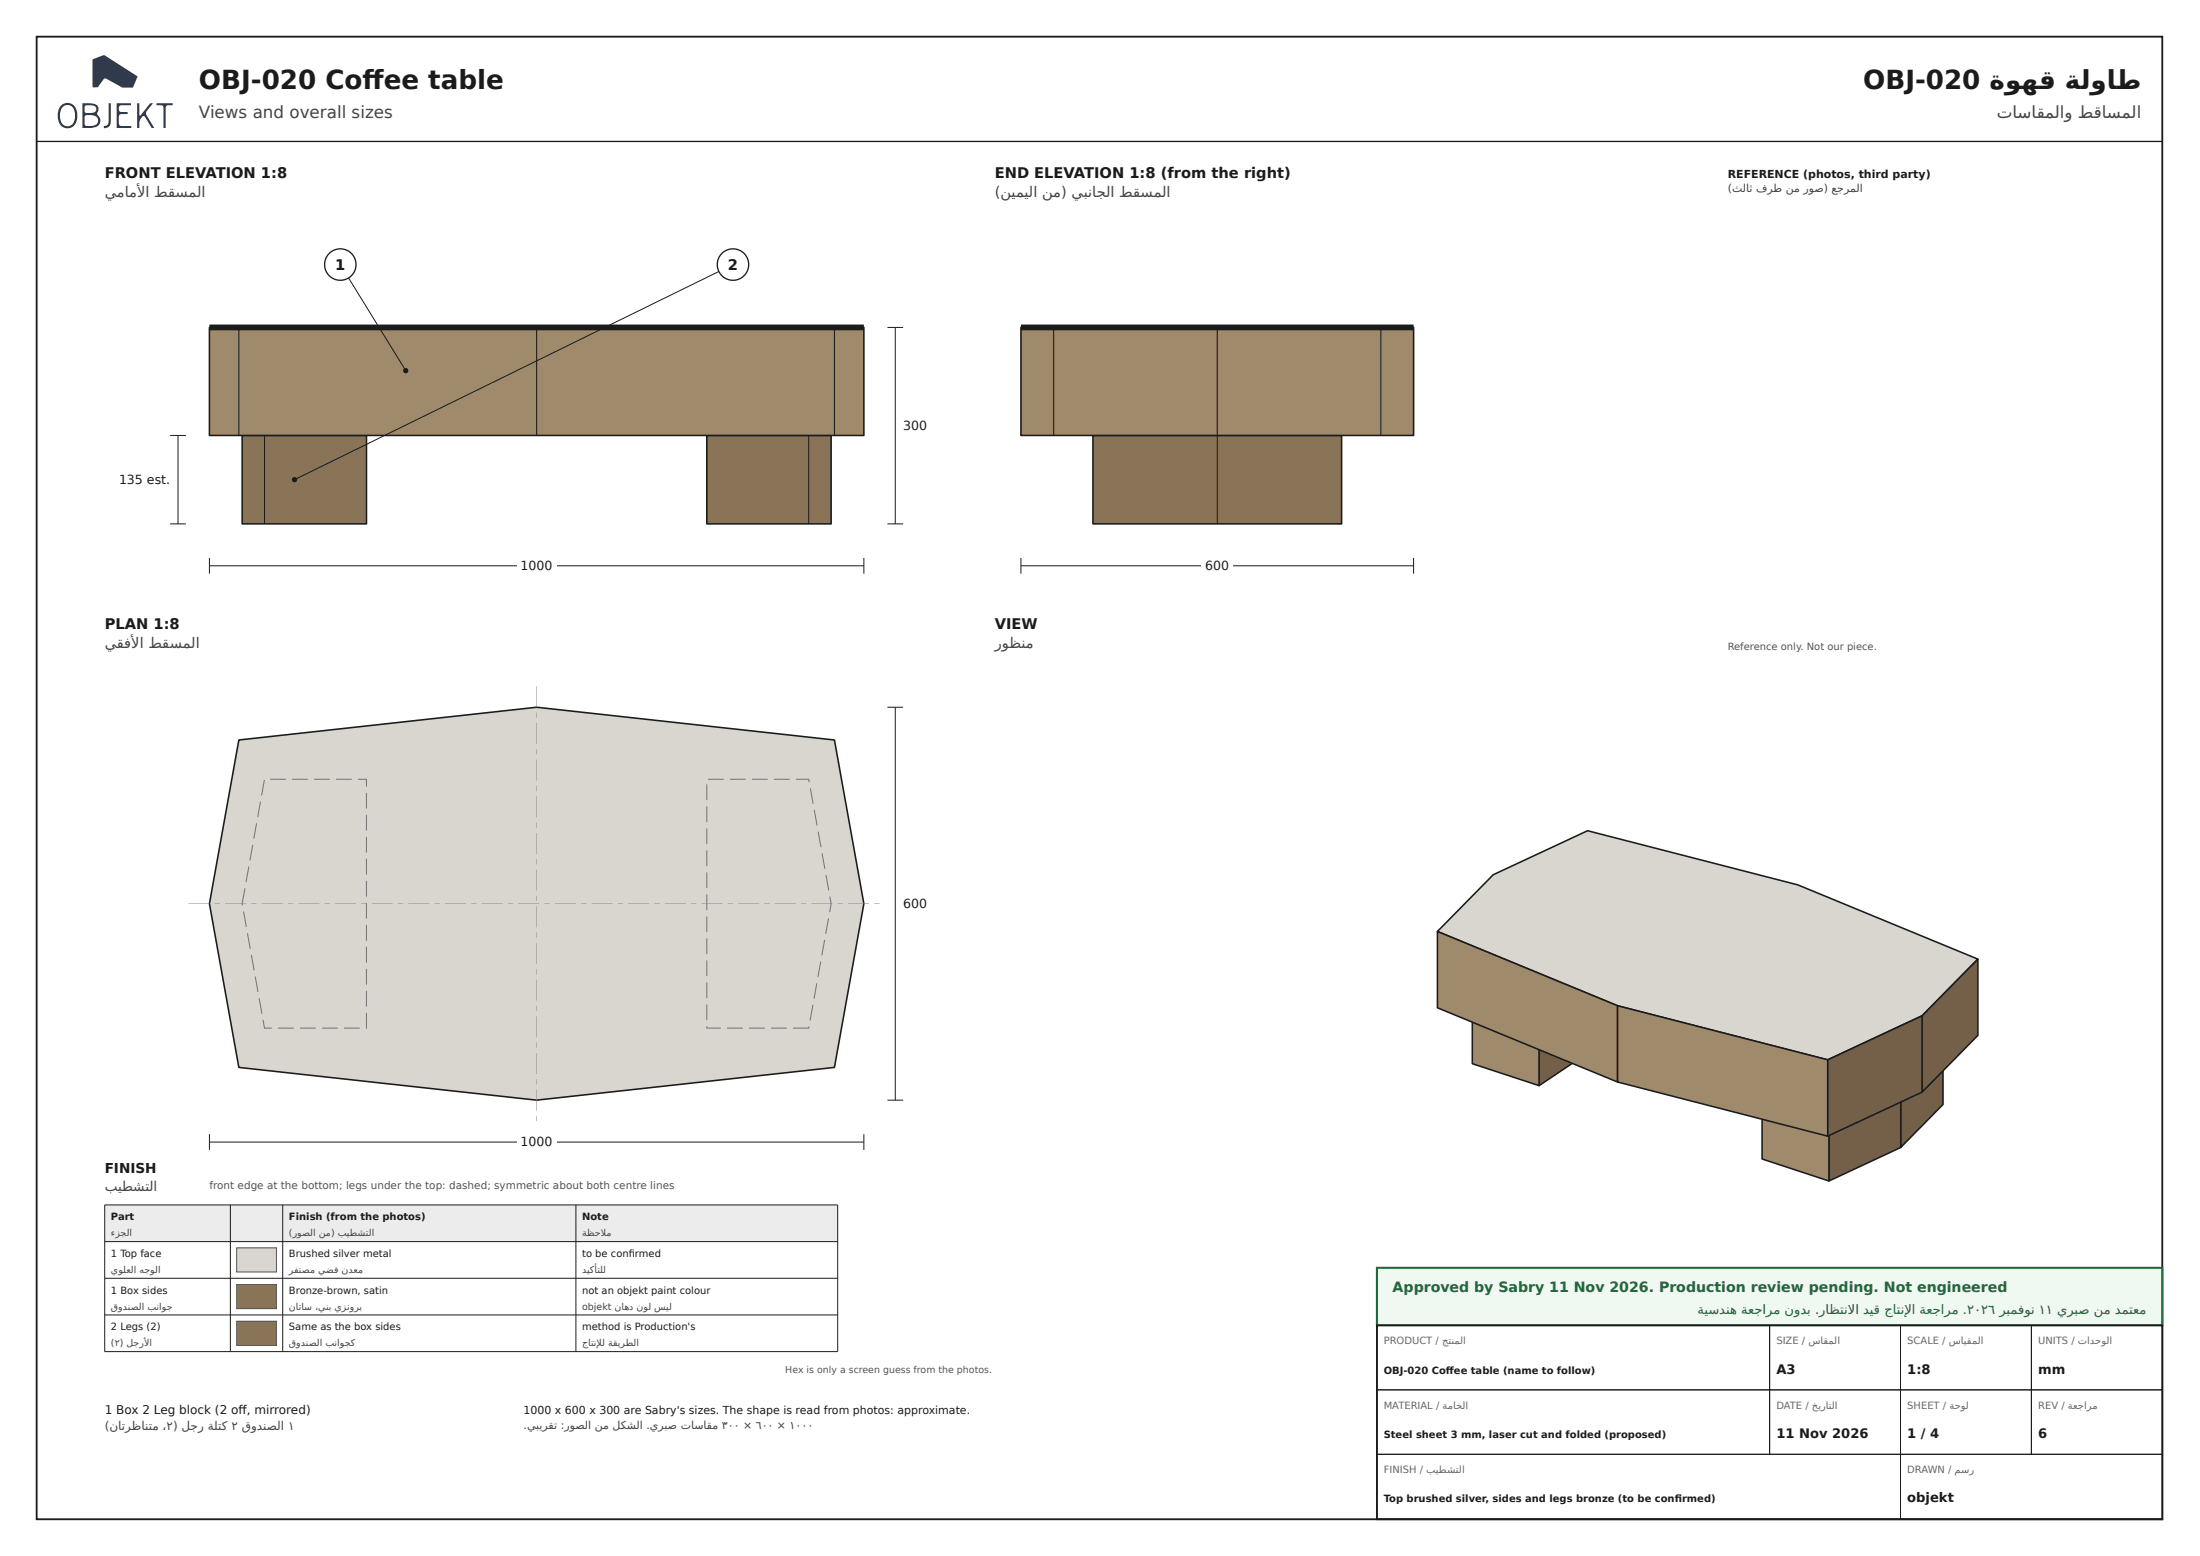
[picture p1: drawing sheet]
<svg xmlns="http://www.w3.org/2000/svg" width="420mm" height="297mm" viewBox="0 0 420 297" stroke-linecap="round" stroke-linejoin="round" font-family="sans-serif">
<path d="M7 7h406v283h-406z" fill="none" stroke="#1b1b1b" stroke-width=".35"/>
<path d="M17.7 11.4l2-.9 .3 .1 6.2 4-.8 2.1h-2l-3.2-1.7-.4 .1-1.1 1.5-.9 .1-.1-.2zM11.8 20.6a2.86 2.86 0 0 0 .3 3.3 1.39 1.39 0 0 0 2.2-1.2 2.12 2.12 0 0 0-1-2.6 1.31 1.31 0 0 0-1.5 .5zM11.5 20.3a1.8 1.8 0 0 1 2-.6 1.8 1.8 0 0 1 1.2 1.7 2.49 2.49 0 0 1-1.3 3 1.82 1.82 0 0 1-2.3-1.6 3.3 3.3 0 0 1 .4-2.5zM16.2 22.1v1.8a2.21 2.21 0 0 0 2.5-.5 1.01 1.01 0 0 0-1-1.4 1.76 1.76 0 0 0-1.5 .1zM16.2 20.2v1.2l.8 .2a1.08 1.08 0 0 0 1.4-.8 .74 .74 0 0 0-.9-.7h-.9zM15.7 19.7a4.2 4.2 0 0 1 2.8 .4 1.4 1.4 0 0 1 0 1.6l.1 .2a1.38 1.38 0 0 1 .5 1.6 1.38 1.38 0 0 1-1.4 .9h-2zM20.8 19.7h.4v3.4a1.16 1.16 0 0 1-1.4 1.4v-.4l.7-.2 .2-.3zM22.3 19.7h2.7v.4h-1.8a.67 .67 0 0 0-.5 .6 .67 .67 0 0 0 .5 .7h1.2v.4h-1.2l-.4 .2v1.8l.4 .3h1.9v.3h-2.8zM26.2 19.7h.4l.1 2.4 2-2.4h.5l-1.1 1.4-.2 .5 1.6 2.8h-.5l-1.3-2-.3-.3-.3 .2-.4 .7-.1 1.4h-.4zM29.9 19.7h3.1v.4h-.9l-.4 .2-.1 4.1h-.4v-4.1l-.5-.2h-.8z" fill-rule="evenodd" fill="#263a5a"/>
<path d="M7 27h406" fill="none" stroke="#1b1b1b" stroke-width=".25"/>
<path d="M46.2 83.1h23.8v16.9h-23.8z" fill="#8a7458"/>
<path d="M46.2 83.1h23.8v16.9h-23.8z" fill="none" stroke="#1b1b1b" stroke-width=".3"/>
<path d="M50.5 83.1v16.9" fill="none" stroke="#1b1b1b" stroke-width=".2"/>
<path d="M135 83.1h23.7v16.9h-23.7z" fill="#8a7458"/>
<path d="M135 83.1h23.7v16.9h-23.7z" fill="none" stroke="#1b1b1b" stroke-width=".3"/>
<path d="M154.5 83.1v16.9" fill="none" stroke="#1b1b1b" stroke-width=".2"/>
<path d="M40 62.5h125v20.6h-125z" fill="#a08a6c"/>
<path d="M40 62.5h125v20.6h-125z" fill="none" stroke="#1b1b1b" stroke-width=".3"/>
<path d="M45.6 62.5v20.6M102.5 62.5v20.6M159.4 62.5v20.6" fill="none" stroke="#1b1b1b" stroke-width=".2"/>
<path d="M40 62.5h125z" fill="none" stroke="#1b1b1b" stroke-width="1.1" stroke-linecap="butt"/>
<path d="M40 108h125M40 106.5v3M165 106.5v3" fill="none" stroke="#1b1b1b" stroke-width=".19"/>
<path d="M98.8 106.2h7.4v3.4h-7.4z" fill="#fff"/>
<path d="M65 50.5l12.5 20.3M169.5 62.5h3M171 62.5v37.5M32.5 100h3M32.5 83.1h3M34 83.1v16.9M169.5 100h3" fill="none" stroke="#1b1b1b" stroke-width=".19"/>
<circle cx="77.5" cy="70.7" r=".5" fill="#1b1b1b"/>
<circle cx="65" cy="50.5" r="3" fill="#fff"/>
<circle cx="65" cy="50.5" r="3" fill="none" stroke="#1b1b1b" stroke-width=".25"/>
<path d="M140 50.5l-83.8 41.1" fill="none" stroke="#1b1b1b" stroke-width=".19"/>
<circle cx="56.2" cy="91.6" r=".5" fill="#1b1b1b"/>
<circle cx="140" cy="50.5" r="3" fill="#fff"/>
<circle cx="140" cy="50.5" r="3" fill="none" stroke="#1b1b1b" stroke-width=".25"/>
<path d="M45.6 141.2l56.9-6.2 56.9 6.2 5.6 31.3-5.6 31.2-56.9 6.3-56.9-6.3-5.6-31.2z" fill="#d9d6cf"/>
<path d="M45.6 141.2l56.9-6.2 56.9 6.2 5.6 31.3-5.6 31.2-56.9 6.3-56.9-6.3-5.6-31.2z" fill="none" stroke="#1b1b1b" stroke-width=".3"/>
<g fill="#777">
<path d="M47.4 165.4h.2l-.5 3-.2-.1zM48.2 161.3h.2l-.6 2.9h-.2zM48.9 157.1l.2 .1-.5 2.9h-.2zM49.7 153h.2l-.6 3-.2-.1zM50.4 148.9h.2l-.5 2.9h-.2zM51.6 148.6h3v.2h-3zM55.8 148.6h3v.2h-3zM60 148.6h3v.2h-3zM64.2 148.6h3v.2h-3zM68.4 148.6l1.7 .1v1.4h-.2v-1.4h.1v.1h-1.6zM69.9 151.3h.2v3h-.2zM69.9 155.5h.2v3h-.2zM69.9 159.7h.2v3h-.2zM69.9 163.9h.2v3h-.2zM69.9 168.1h.2v3h-.2zM69.9 172.3h.2v3h-.2zM69.9 176.5h.2v3h-.2zM69.9 180.7h.2v3h-.2zM69.9 184.9h.2v3h-.2zM69.9 189.1h.2v3h-.2zM69.9 193.3h.2v2.9l-.1 .1v-.2l-.1 .1zM65.7 196.1h3v.2h-3zM61.5 196.1h3v.2h-3zM57.3 196.1h3v.2h-3zM53.1 196.1h3v.2h-3zM50.1 194.7l.2-.1 .3 1.6h-.1v-.1h1.4v.2h-1.4zM49.4 190.5h.2l.5 3h-.2zM48.7 186.4h.1l.6 2.9-.2 .1zM47.9 182.3l.2-.1 .5 3h-.2zM47.2 178.1h.2l.5 3h-.2zM46.4 174h.2l.5 2.9-.1 .1zM46.7 169.5l.2 .1-.6 2.9h-.1l.2 .3h-.2v-.3z"/>
<path d="M147.3 196.1h3v.2h-3zM143.1 196.1h3v.2h-3zM138.9 196.1h3v.2h-3zM134.9 195.9h.2v.3h-.1v-.1h2.7v.2h-2.7zM134.9 191.7h.2v3h-.2zM134.9 187.5h.2v3h-.2zM134.9 183.3h.2v3h-.2zM134.9 179.1h.2v3h-.2zM134.9 174.9h.2v3h-.2zM134.9 170.7h.2v3h-.2zM134.9 166.5h.2v3h-.2zM134.9 162.3h.2v3h-.2zM134.9 158.1h.2v3h-.2zM134.9 153.9h.2v3h-.2zM134.9 149.7h.2v3h-.2zM135.2 148.6h3v.2h-3zM139.4 148.6h3v.2h-3zM143.6 148.6h3v.2h-3zM147.8 148.6h3v.2h-3zM152 148.6h2.5l.2 .7h-.2l-.1-.5 .1-.1v.1h-2.5zM154.7 150.5h.2l.5 2.9-.2 .1zM155.4 154.6h.2l.6 2.9-.2 .1zM156.2 158.8l.2-.1 .5 3h-.2zM156.9 162.9h.2l.5 2.9-.2 .1zM157.7 167h.2l.5 2.9-.2 .1zM158.4 171.2l.2-.1a4.3 4.3 0 0 1 0 3h-.2l.3-1.6zM158.1 175.3h.2l-.5 3-.2-.1zM157.4 179.4h.2l-.5 3-.2-.1zM156.7 183.5l.2 .1-.6 2.9h-.2zM155.9 187.7h.2l-.5 3-.2-.1zM155.2 191.8h.2l-.6 3h-.2zM151.5 196.1h3v.1l-.1-.3 .2 .1-.1 .3h-3z"/>
</g>
<g fill="#888">
<path d="M102.4 131h.1v4h-.1zM102.4 136h.1v1h-.1zM102.4 138h.1v4h-.1zM102.4 143h.1v1h-.1zM102.4 145h.1v4h-.1zM102.4 150h.1v1h-.1zM102.4 152h.1v4h-.1zM102.4 157h.1v1h-.1zM102.4 159h.1v4h-.1zM102.4 164h.1v1h-.1zM102.4 166h.1v4h-.1zM102.4 171h.1v1h-.1zM102.4 173h.1v4h-.1zM102.4 178h.1v1h-.1zM102.4 180h.1v4h-.1zM102.4 185h.1v1h-.1zM102.4 187h.1v4h-.1zM102.4 192h.1v1h-.1zM102.4 194h.1v4h-.1zM102.4 199h.1v1h-.1zM102.4 201h.1v4h-.1zM102.4 206h.1v1h-.1zM102.4 208h.1v4h-.1zM102.4 213h.1v1h-.1z"/>
<path d="M36 172.4h4v.1h-4zM41 172.4h1v.1h-1zM43 172.4h4v.1h-4zM48 172.4h1v.1h-1zM50 172.4h4v.1h-4zM55 172.4h1v.1h-1zM57 172.4h4v.1h-4zM62 172.4h1v.1h-1zM64 172.4h4v.1h-4zM69 172.4h1v.1h-1zM71 172.4h4v.1h-4zM76 172.4h1v.1h-1zM78 172.4h4v.1h-4zM83 172.4h1v.1h-1zM85 172.4h4v.1h-4zM90 172.4h1v.1h-1zM92 172.4h4v.1h-4zM97 172.4h1v.1h-1zM99 172.4h4v.1h-4zM104 172.4h1v.1h-1zM106 172.4h4v.1h-4zM111 172.4h1v.1h-1zM113 172.4h4v.1h-4zM118 172.4h1v.1h-1zM120 172.4h4v.1h-4zM125 172.4h1v.1h-1zM127 172.4h4v.1h-4zM132 172.4h1v.1h-1zM134 172.4h4v.1h-4zM139 172.4h1v.1h-1zM141 172.4h4v.1h-4zM146 172.4h1v.1h-1zM148 172.4h4v.1h-4zM153 172.4h1v.1h-1zM155 172.4h4v.1h-4zM160 172.4h1v.1h-1zM162 172.4h4v.1h-4zM167 172.4h1v.1h-1z"/>
</g>
<path d="M40 218h125M40 216.5v3M165 216.5v3" fill="none" stroke="#1b1b1b" stroke-width=".19"/>
<path d="M98.8 216.2h7.4v3.4h-7.4z" fill="#fff"/>
<path d="M169.5 135h3M171 135v75M169.5 210h3" fill="none" stroke="#1b1b1b" stroke-width=".19"/>
<path d="M208.7 83.1h47.5v16.9h-47.5z" fill="#8a7458"/>
<path d="M208.7 83.1h47.5v16.9h-47.5z" fill="none" stroke="#1b1b1b" stroke-width=".3"/>
<path d="M232.5 83.1v16.9" fill="none" stroke="#1b1b1b" stroke-width=".2"/>
<path d="M195 62.5h75v20.6h-75z" fill="#a08a6c"/>
<path d="M195 62.5h75v20.6h-75z" fill="none" stroke="#1b1b1b" stroke-width=".3"/>
<path d="M201.2 62.5v20.6M232.5 62.5v20.6M263.7 62.5v20.6" fill="none" stroke="#1b1b1b" stroke-width=".2"/>
<path d="M195 62.5h75z" fill="none" stroke="#1b1b1b" stroke-width="1.1" stroke-linecap="butt"/>
<path d="M195 108h75M195 106.5v3M270 106.5v3" fill="none" stroke="#1b1b1b" stroke-width=".19"/>
<path d="M229.5 106.2h6v3.4h-6z" fill="#fff"/>
<path d="M289.3 182.9l13.7-6.4 12.8 4.2-21.8 14.6-12.8-4.2z" fill="#d9d6cf"/>
<path d="M289.3 182.9l13.7-6.4 12.8 4.2-21.8 14.6-12.8-4.2z" fill="none" stroke="#1b1b1b" stroke-width=".3"/>
<path d="M294 195.3l21.8-14.6v11.9l-21.8 14.6z" fill="#746049"/>
<path d="M294 195.3l21.8-14.6v11.9l-21.8 14.6z" fill="none" stroke="#1b1b1b" stroke-width=".3"/>
<path d="M281.2 191.1l12.8 4.2v11.9l-12.8-4.2z" fill="#a08a6c"/>
<path d="M281.2 191.1l12.8 4.2v11.9l-12.8-4.2z" fill="none" stroke="#1b1b1b" stroke-width=".3"/>
<path d="M371.1 198.9v11.9l-8.1 8.2v-11.9z" fill="#746049"/>
<path d="M371.1 198.9v11.9l-8.1 8.2v-11.9z" fill="none" stroke="#1b1b1b" stroke-width=".3"/>
<path d="M336.6 209.3l21.8-14.6 12.7 4.2-8.1 8.2-13.7 6.4z" fill="#d9d6cf"/>
<path d="M336.6 209.3l21.8-14.6 12.7 4.2-8.1 8.2-13.7 6.4z" fill="none" stroke="#1b1b1b" stroke-width=".3"/>
<path d="M349.3 213.5l13.7-6.4v11.9l-13.7 6.4z" fill="#746049"/>
<path d="M349.3 213.5l13.7-6.4v11.9l-13.7 6.4z" fill="none" stroke="#1b1b1b" stroke-width=".3"/>
<path d="M336.6 209.3l12.7 4.2v11.9l-12.7-4.2z" fill="#a08a6c"/>
<path d="M336.6 209.3l12.7 4.2v11.9l-12.7-4.2z" fill="none" stroke="#1b1b1b" stroke-width=".3"/>
<path d="M285.2 167l18-8.4 40.2 10.3 34.4 14.2-10.7 10.8-18 8.4-40.1-10.3-34.5-14.2z" fill="#d9d6cf"/>
<path d="M285.2 167l18-8.4 40.2 10.3 34.4 14.2-10.7 10.8-18 8.4-40.1-10.3-34.5-14.2z" fill="none" stroke="#1b1b1b" stroke-width=".3"/>
<path d="M274.5 177.8l34.5 14.2v14.5l-34.5-14.1z" fill="#a08a6c"/>
<path d="M274.5 177.8l34.5 14.2v14.5l-34.5-14.1z" fill="none" stroke="#1b1b1b" stroke-width=".3"/>
<path d="M377.8 183.1v14.5l-10.7 10.9v-14.6z" fill="#746049"/>
<path d="M377.8 183.1v14.5l-10.7 10.9v-14.6z" fill="none" stroke="#1b1b1b" stroke-width=".3"/>
<path d="M309 192l40.1 10.3v14.6l-40.1-10.4z" fill="#a08a6c"/>
<path d="M309 192l40.1 10.3v14.6l-40.1-10.4z" fill="none" stroke="#1b1b1b" stroke-width=".3"/>
<path d="M349.1 202.3l18-8.4v14.6l-18 8.4z" fill="#746049"/>
<path d="M349.1 202.3l18-8.4v14.6l-18 8.4z" fill="none" stroke="#1b1b1b" stroke-width=".3"/>
<path d="M20 230h140v7h-140z" fill="#ececec"/>
<path d="M20 230h140M20 237h140" fill="none" stroke="#1b1b1b" stroke-width=".19"/>
<path d="M45.2 238.2h7.6v4.6h-7.6z" fill="#d9d6cf"/>
<path d="M45.2 238.2h7.6v4.6h-7.6z" fill="none" stroke="#555" stroke-width=".19"/>
<path d="M20 244h140" fill="none" stroke="#1b1b1b" stroke-width=".19"/>
<path d="M45.2 245.2h7.6v4.6h-7.6z" fill="#8a7458"/>
<path d="M45.2 245.2h7.6v4.6h-7.6z" fill="none" stroke="#555" stroke-width=".19"/>
<path d="M20 251h140" fill="none" stroke="#1b1b1b" stroke-width=".19"/>
<path d="M45.2 252.2h7.6v4.6h-7.6z" fill="#8a7458"/>
<path d="M45.2 252.2h7.6v4.6h-7.6z" fill="none" stroke="#555" stroke-width=".19"/>
<path d="M20 230v28h140v-28M44 230v28M54 230v28M110 230v28" fill="none" stroke="#1b1b1b" stroke-width=".19"/>
<path d="M263 242h150v11h-150z" fill="#f0f8f2"/>
<path d="M263 242h150v11h-150z" fill="none" stroke="#1d6b3a" stroke-width=".4"/>
<path d="M263 253h150v37h-150z" fill="#fff"/>
<path d="M263 253h150v37h-150z" fill="none" stroke="#1b1b1b" stroke-width=".35"/>
<path d="M263 253h75v12.3h-75zM338 253h25v12.3h-25zM363 253h25v12.3h-25zM388 253h25v12.3h-25zM263 265.3h75v12.3h-75zM263 277.6h100v12.3h-100zM338 265.3h25v12.3h-25zM363 265.3h25v12.3h-25zM363 277.6h50v12.3h-50zM388 265.3h25v12.3h-25z" fill="none" stroke="#1b1b1b" stroke-width=".19"/>
<g font-size="5" fill="#1b1b1b">
<text x="38" y="17">OBJ-020 Coff ee table</text>
<text x="355.9" y="17">OBJ-020 ةوهق ةلواط</text>
</g>
<g font-size="3.2" fill="#444">
<text x="38" y="22.5">Views and overall sizes</text>
<text x="381.4" y="22.5">تاساقملاو طقاسملا</text>
</g>
<g font-size="2.8" fill="#1b1b1b">
<text x="20" y="34">FRONT ELEVATION 1:8</text>
<text x="190" y="34">END ELEVATION 1:8 (from the right)</text>
<text x="64" y="51.5">1</text>
<text x="139" y="51.5">2</text>
<text x="20" y="120">PLAN 1:8</text>
<text x="190" y="120">VIEW</text>
</g>
<g font-size="2.8" fill="#444">
<text x="20" y="37.6">يمامأل ا طقسملا</text>
<text x="190" y="37.6">(نيميلا نم) يبناجلا طقسملا</text>
<text x="20" y="123.6">يقفأل ا طقسملا</text>
<text x="190" y="123.6">روظنم</text>
</g>
<text font-size="2.7" fill="#1d6b3a" x="266" y="246.7">Approved by Sabry 11 Nov 2026. Production review pending. Not engineered</text>
<text font-size="2.6" fill="#1b1b1b" x="20" y="224">FINISH</text>
<text font-size="2.6" fill="#444" x="20" y="227.4">بيطشتلا</text>
<text font-size="2.5" fill="#1d6b3a" x="324.2" y="250.8">ةيسدنه ةعجارم نودب .راظتنال ا ديق جاتنإل ا ةعجارم .٢٠٢٦ ربمفون ١١ يربص نم دمتعم</text>
<g font-size="2.5" fill="#1b1b1b">
<text x="339.3" y="262.2">A3</text>
<text x="364.3" y="262.2">1:8</text>
<text x="389.3" y="262.2">mm</text>
<text x="339.3" y="274.5">11 Nov 2026</text>
<text x="364.3" y="274.5">1 / 4</text>
<text x="389.3" y="274.5">6</text>
<text x="364.3" y="286.8">objekt</text>
</g>
<g font-size="2.4" fill="#1b1b1b">
<text x="172.5" y="82.1">300</text>
<text x="22.7" y="92.4">135 est.</text>
<text x="99.4" y="108.8">1000</text>
<text x="230.2" y="108.8">600</text>
<text x="172.5" y="173.3">600</text>
<text x="99.4" y="218.8">1000</text>
</g>
<text font-size="2.3" fill="#1b1b1b" x="20" y="270">1 Box 2 Leg block (2 off , mirrored)</text>
<text font-size="2.3" fill="#444" x="20" y="273">(ناترظانتم ،٢) لجر ةلتك ٢ قودنصلا ١</text>
<g font-size="2.1" fill="#1b1b1b">
<text x="330" y="34">REFERENCE (photos, third party)</text>
<text x="100" y="270">1000 x 600 x 300 are Sabry's sizes. The shape is read from photos: approximate.</text>
</g>
<g font-size="2.1" fill="#444">
<text x="330" y="36.7">(ثلاث فرط نم روص) عجرملا</text>
<text x="100" y="272.7">.يبيرقت :روصلا نم لكشلا .يربص تاساقم ٣٠٠ × ٦٠٠ × ١٠٠٠</text>
</g>
<text font-size="2" fill="#555" x="40" y="227">front edge at the bottom; legs under the top: dashed; symmetric about both centre lines</text>
<text font-size="1.9" fill="#555" x="330" y="124">Reference only. Not our piece.</text>
<g font-size="1.9" fill="#1b1b1b">
<text x="21.2" y="232.9">Part</text>
<text x="55.2" y="232.9">Finish (from the photos)</text>
<text x="111.2" y="232.9">Note</text>
<text x="21.2" y="239.9">1 Top face</text>
<text x="55.2" y="239.9">Brushed silver metal</text>
<text x="111.2" y="239.9">to be confi rmed</text>
<text x="21.2" y="246.9">1 Box sides</text>
<text x="55.2" y="246.9">Bronze-brown, satin</text>
<text x="111.2" y="246.9">not an objekt paint colour</text>
<text x="21.2" y="253.9">2 Legs (2)</text>
<text x="55.2" y="253.9">Same as the box sides</text>
<text x="111.2" y="253.9">method is Production's</text>
<text x="264.3" y="262.2">OBJ-020 Coff ee table (name to follow)</text>
<text x="264.3" y="274.5">Steel sheet 3 mm, laser cut and folded (proposed)</text>
<text x="264.3" y="286.8">Top brushed silver, sides and legs bronze (to be confi rmed)</text>
</g>
<g font-size="1.9" fill="#666">
<text x="264.3" y="256.6">PRODUCT / جتنملا</text>
<text x="339.3" y="256.6">SIZE / ساقملا</text>
<text x="364.3" y="256.6">SCALE / سايقملا</text>
<text x="389.3" y="256.6">UNITS / تادحولا</text>
<text x="264.3" y="268.9">MATERIAL / ةماخلا</text>
<text x="339.3" y="268.9">DATE / خيراتلا</text>
<text x="364.3" y="268.9">SHEET / ةحول</text>
<text x="389.3" y="268.9">REV / ةعجارم</text>
<text x="264.3" y="281.2">FINISH / بيطشتلا</text>
<text x="364.3" y="281.2">DRAWN / مسر</text>
</g>
<g font-size="1.8" fill="#444">
<text x="21.2" y="236">ءزجلا</text>
<text x="55.2" y="236">(روصلا نم) بيطشتلا</text>
<text x="111.2" y="236">ةظحال م</text>
<text x="21.2" y="243">يولعلا هجولا</text>
<text x="55.2" y="243">رفنصم يضف ندعم</text>
<text x="111.2" y="243">ديكأتلل</text>
<text x="21.2" y="250">قودنصلا بناوج</text>
<text x="55.2" y="250">ناتاس ،ينب يزنورب</text>
<text x="111.2" y="250">objekt ناهد نول سيل</text>
<text x="21.2" y="257">(٢) لجرأل ا</text>
<text x="55.2" y="257">قودنصلا بناوجك</text>
<text x="111.2" y="257">جاتنإل ل ةقيرطلا</text>
</g>
<text font-size="1.8" fill="#555" x="150" y="262">Hex is only a screen guess from the photos.</text>
</svg>
